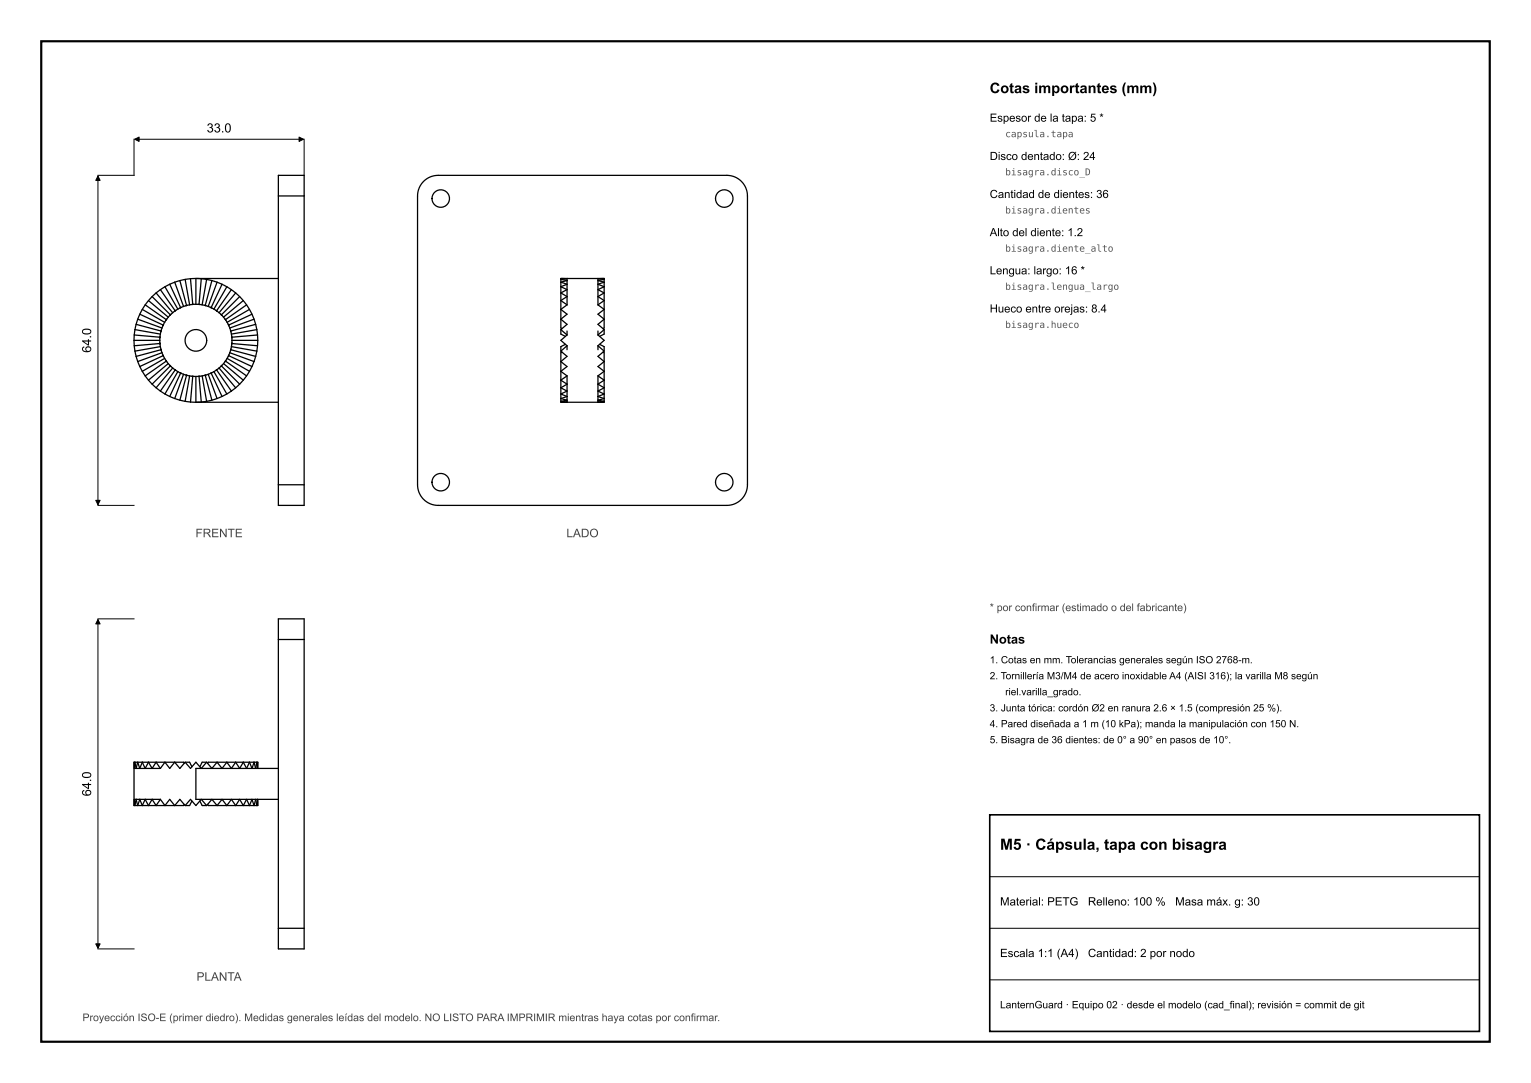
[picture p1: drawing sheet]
<svg xmlns="http://www.w3.org/2000/svg" width="297mm" height="210mm" viewBox="0 0 297 210" stroke-linecap="round" stroke-linejoin="round" font-family="sans-serif">
<path d="M8 8h281v194h-281z" fill="none" stroke="#000" stroke-width=".42"/>
<path d="M192 158h95v42h-95z" fill="none" stroke="#000" stroke-width=".32"/>
<g fill="none" stroke="#000" stroke-width=".25">
<path d="M54 38v-4h5v4M54 38v56M54 38h5M59 38v56M82.2 35.2a4.5 4.5 0 0 1 3.7-1.2h53.7a5 5 0 0 1 4.2 1.2 4.5 4.5 0 0 1 1.2 3.7v53.7a5 5 0 0 1-1.2 4.2 4.5 4.5 0 0 1-3.7 1.2h-53.7a5 5 0 0 1-4.2-1.2 4.5 4.5 0 0 1-1.2-3.7v-53.7a5 5 0 0 1 1.2-4.2zM27.6 60l-.5 .9M27.6 60l4.3 2.5M28.2 59.1l-.6 .9M28.2 59.1l4.1 2.9M28.8 58.3l-.6 .8M28.8 58.3l3.8 3.2M29.5 57.5l-.7 .8"/>
<path d="M29.5 57.5l3.6 3.6M30.3 56.8l-.8 .7M30.3 56.8l3.2 3.8M31.1 56.2l-.8 .6M31.1 56.2l2.9 4.1M32 55.6l-.9 .6M32 55.6l2.5 4.3M32.9 55.1l-.9 .5M32.9 55.1l2.1 4.6M33.9 54.7l-1 .4M33.9 54.7l1.7 4.7M34.5 59.9l-.5 .4"/>
<path d="M34.9 54.4l-1 .3M34.9 54.4l1.3 4.8M35 59.7l-.5 .2M35 59.7h-.1M35.2 59.6l-.2 .1M35.6 59.4l-.6 .3M35.9 54.2l-1 .2M35.9 54.2l.9 4.9M36.2 59.2l-.6 .2M36.2 59.2l-.2 .1M36.3 59.2h-.1M36.8 59.1l-.6 .1"/>
<path d="M37 54l-1.1 .2M37 54l.4 5M37.4 59l-.6 .1M37.4 59h-.2M37.6 59h-.2M38 54h16M38 54h-1M38 54h1M38 54v5M38 59h.6M38 59h-.6M38.4 59h.2"/>
<path d="M38.6 59l.6 .1M38.6 59h.2M39 54l1.1 .2M39 54l-.4 5M39.2 59.1l.6 .1M39.7 59.2h.1M39.8 59.2l.6 .2M39.8 59.2l.2 .1M40.1 54.2l1 .2M40.1 54.2l-.9 4.9M40.4 59.4l.6 .3M40.8 59.6l.2 .1"/>
<path d="M41 59.7l.5 .2M41 59.7h.1M41.1 54.4l1 .3M41.1 54.4l-1.3 4.8M41.5 59.9l.5 .4M42.1 54.7l1 .4M42.1 54.7l-1.7 4.7M43.1 55.1l.9 .5M43.1 55.1l-2.1 4.6M44 55.6l.9 .6M44 55.6l-2.5 4.3M44.9 56.2l.8 .6"/>
<path d="M44.9 56.2l-2.9 4.1M45.7 56.8l.8 .7M45.7 56.8l-3.2 3.8M46.5 57.5l.7 .8M46.5 57.5l-3.6 3.6M47.2 58.3l.6 .8M47.2 58.3l-3.8 3.2M47.8 59.1l.6 .9M47.8 59.1l-4.1 2.9M48.4 60l.5 .9M48.4 60l-4.3 2.5M108.8 54h1.2l-1.2 .2"/>
<path d="M108.8 54.2l1.2 .2M108.8 54.7l1.2 .4M108.8 55.6l1.2 .6M108.8 56.8l1.2 .7M108.8 58.3l1.2 .8M108.8 60l1.2 .9-1.2 1M108.8 60v1.9M108.8 58.3v1.7M108.8 56.8v1.5M108.8 55.6v1.2M108.8 54.7v.9M108.8 54.2v.5"/>
<path d="M108.8 54h1.2M108.8 54v.2M110 54h6M110 54.4l-1.2 .3M110 55.1l-1.2 .5M110 56.2l-1.2 .6M110 57.5l-1.2 .8M110 59.1l-1.2 .9M110 57.5v1.6M110 56.2v1.3M110 55.1v1.1M110 54.4v.7"/>
<path d="M110 54v.4M116 59.1l1.2 .9M116 57.5l1.2 .8M116 56.2l1.2 .6M116 55.1l1.2 .5M116 54.4l1.2 .3M116 54.4v.7M116 55.1v1.1M116 56.2v1.3M116 57.5v1.6M116 54h1.2M116 54v.4"/>
<path d="M117.2 60l-1.2 .9 1.2 1M117.2 58.3l-1.2 .8M117.2 56.8l-1.2 .7M117.2 55.6l-1.2 .6M117.2 54.7l-1.2 .4M117.2 54.2l-1.2 .2M117.2 54h-1.2l1.2 .2M117.2 54.2v.5M117.2 54.7v.9M117.2 55.6v1.2M117.2 56.8v1.5M117.2 58.3v1.7"/>
<path d="M117.2 60v1.9M117.2 54v.2M26 66v1M26 66h5M26 67l.2 1.1M26 65v1M26 65l5 .4M26.2 68.1l.2 1M26.2 63.9l-.2 1.1M26.2 63.9l4.9 .9M26.4 69.1l.3 1M26.4 62.9l-.2 1"/>
<path d="M26.4 62.9l4.8 1.3M26.7 70.1l.4 1M26.7 61.9l-.3 1M26.7 61.9l4.7 1.7M27.1 71.1l.5 .9M27.1 60.9l-.4 1M27.1 60.9l4.6 2.1M27.6 72l.6 .9M28.2 72.9l.6 .8M28.8 73.7l.7 .8M29.5 74.5l.8 .7M30.3 75.2l.8 .6"/>
<path d="M31 66v.6M31 66.4v.2M31 65.4v.6M31 66.6l-5 .4M31 66.6l.1 .6M31 65.4v.2M31 66.6v.2M31 65.2v.2M31.1 64.8l-.1 .6M31.1 67.2l-4.9 .9M31.1 67.2l.1 .6M31.1 75.8l.9 .6"/>
<path d="M31.2 67.7v.1M31.2 64.2l-.1 .6M31.2 67.8l-4.8 1.3M31.2 67.8l.2 .6M31.2 64.2v.1M31.2 67.8l.1 .2M31.3 64l-.1 .2M31.4 63.6l-.2 .6M31.4 68.4l-4.7 1.7M31.4 68.4l.3 .6M31.6 68.8l.1 .2M31.7 63l-.3 .6"/>
<path d="M31.7 69l-4.6 2.1M31.7 69l.2 .5M31.7 63l-.1 .2M31.7 69v.1M31.7 62.9v.1M31.9 62.5l-.2 .5M31.9 69.5l-4.3 2.5M31.9 69.5l.4 .5M32 76.4l.9 .5M32.2 69.9l.1 .1M32.3 62l-.4 .5M32.3 70l-4.1 2.9"/>
<path d="M32.3 70l.3 .5M32.3 62l-.1 .1M32.3 70l.1 .1M32.4 61.9l-.1 .1M32.6 61.5l-.3 .5M32.6 70.5l-3.8 3.2M32.6 70.5l.5 .4M32.9 76.9l1 .4M32.9 70.8l.2 .1M33.1 61.1l-.5 .4M33.1 70.9l-3.6 3.6M33.1 70.9l.4 .5"/>
<path d="M33.1 61.1l-.2 .1M33.1 70.9l.1 .2M33.2 60.9l-.1 .2M33.5 60.6l-.4 .5M33.5 71.4l-3.2 3.8M33.5 71.4l.5 .3M33.9 71.6l.1 .1M33.9 77.3l1 .3M34 60.3l-.5 .3M34 71.7l-2.9 4.1M34 71.7l.5 .4M34 60.3l-.1 .1"/>
<path d="M34 71.7l.1 .1M34.1 60.2l-.1 .1M34.5 72.1l-2.5 4.3M34.5 72.1l.5 .2M34.9 72.3h.1M34.9 77.6l1 .2M35 72.3l-2.1 4.6M35 72.3l.6 .3M35 72.3l.2 .1M35.6 72.6l-1.7 4.7M35.6 72.6l.6 .2M35.9 77.8l1.1 .2"/>
<path d="M36 72.7l.2 .1M36.2 72.8l-1.3 4.8M36.2 72.8l.6 .1M36.2 72.8h.1M36.8 72.9l-.9 4.9M36.8 72.9l.6 .1M37 78h1M37.2 73h.2M37.4 73l-.4 5M37.4 73h.6M37.4 73h.2M38 78h16"/>
<path d="M38 73v5M38.6 73l.4 5M38.6 73h-.6M38.6 73h-.2M38.8 73h-.2M39 78h-1M39.2 72.9l.9 4.9M39.2 72.9l-.6 .1M39.8 72.8l1.3 4.8M39.8 72.8l-.6 .1M39.8 72.8h-.1M40 72.7l-.2 .1"/>
<path d="M40.1 77.8l-1.1 .2M40.4 72.6l1.7 4.7M40.4 72.6l-.6 .2M41 72.3l2.1 4.6M41 72.3l-.6 .3M41 72.3l-.2 .1M41.1 77.6l-1 .2M41.1 72.3h-.1M41.5 72.1l2.5 4.3M41.5 72.1l-.5 .2M41.9 60.2l.1 .1M42 71.7l2.9 4.1"/>
<path d="M42 71.7l-.5 .4M42 60.3l.5 .3M42 71.7l-.1 .1M42 60.3l.1 .1M42.1 77.3l-1 .3M42.1 71.6l-.1 .1M42.5 71.4l3.2 3.8M42.5 71.4l-.5 .3M42.5 60.6l.4 .5M42.8 60.9l.1 .2M42.9 70.9l3.6 3.6M42.9 70.9l-.4 .5"/>
<path d="M42.9 61.1l.5 .4M42.9 70.9l-.1 .2M42.9 61.1l.2 .1M43.1 70.8l-.2 .1M43.1 76.9l-1 .4M43.4 70.5l3.8 3.2M43.4 70.5l-.5 .4M43.4 61.5l.3 .5M43.6 61.9l.1 .1M43.7 70l4.1 2.9M43.7 70l-.3 .5M43.7 62l.4 .5"/>
<path d="M43.7 70l-.1 .1M43.7 62l.1 .1M43.8 69.9l-.1 .1M44 76.4l-.9 .5M44.1 69.5l4.3 2.5M44.1 69.5l-.4 .5M44.1 62.5l.2 .5M44.3 62.9v.1M44.3 69l4.6 2.1M44.3 69l-.2 .5M44.3 63l.3 .6M44.3 69v.1"/>
<path d="M44.3 63l.1 .2M44.4 68.8l-.1 .2M44.6 68.4l4.7 1.7M44.6 68.4l-.3 .6M44.6 63.6l.2 .6M44.7 64l.1 .2M44.8 67.8l4.8 1.3M44.8 67.8l-.2 .6M44.8 64.2l.1 .6M44.8 67.8l-.1 .2M44.8 64.2v.1M44.8 67.7v.1"/>
<path d="M44.9 75.8l-.9 .6M44.9 67.2l4.9 .9M44.9 67.2l-.1 .6M44.9 64.8l.1 .6M45 65.2v.2M45 66.6l5 .4M45 66.6l-.1 .6M45 65.4v.6M45 66.6v.2M45 65.4v.2M45 66.4v.2M45 66h5"/>
<path d="M45 66v.6M45.7 75.2l-.8 .6M46.5 74.5l-.8 .7M47.2 73.7l-.7 .8M47.8 72.9l-.6 .8M48.4 72l-.6 .9M48.9 71.1l-.5 .9M48.9 60.9l.4 1M48.9 60.9l-4.6 2.1M49.3 70.1l-.4 1M49.3 61.9l.3 1M49.3 61.9l-4.7 1.7"/>
<path d="M49.6 69.1l-.3 1M49.6 62.9l.2 1M49.6 62.9l-4.8 1.3M49.8 68.1l-.2 1M49.8 63.9l.2 1.1M49.8 63.9l-4.9 .9M50 67l-.2 1.1M50 65v1M50 65l-5 .4M50 66v1M108.8 61.9l1.2 1-1.2 1M108.8 63.9l1.2 1.1"/>
<path d="M108.8 68.1l1.2 1-1.2 1M108.8 70.1l1.2 1-1.2 .9M108.8 72l1.2 .9M108.8 73.7l1.2 .8M108.8 75.2l1.2 .6M108.8 76.4l1.2 .5M108.8 77.3l1.2 .3M108.8 77.8l1.2 .2h-1.2M108.8 77.3v.5M108.8 76.4v.9M108.8 75.2v1.2M108.8 73.7v1.5"/>
<path d="M108.8 72v1.7M108.8 70.1v1.9M108.8 63.9v.9l.9 .4M108.8 61.9v1.7l.2 .1M108.8 78h1.2M108.8 77.8v.2M109 68.3l-.2 .1v1.7M109.7 66.8l-.9 .4v.9M110 78h6M110 65l-1.2 1 1.2 1M110 67l-1.2 1.1M110 72.9l-1.2 .8"/>
<path d="M110 74.5l-1.2 .7M110 75.8l-1.2 .6M110 76.9l-1.2 .4M110 77.6l-1.2 .2M110 76.9v.7M110 75.8v1.1M110 74.5v1.3M110 72.9v1.6M110 64.2v.8M110 67v.8M110 77.6v.4M116 77.6l1.2 .2"/>
<path d="M116 76.9l1.2 .4M116 75.8l1.2 .6M116 74.5l1.2 .7M116 72.9l1.2 .8M116 67l1.2 1.1M116 65l1.2 1-1.2 1M116 72.9v1.6M116 74.5v1.3M116 75.8v1.1M116 76.9v.7M116 67v.8M116 64.2v.8"/>
<path d="M116 78h1.2M116 77.6v.4M116.3 66.8l.9 .4v.9M117 68.3l.2 .1v1.7M117.2 77.8l-1.2 .2h1.2M117.2 77.3l-1.2 .3M117.2 76.4l-1.2 .5M117.2 75.2l-1.2 .6M117.2 73.7l-1.2 .8M117.2 72l-1.2 .9M117.2 70.1l-1.2 1 1.2 .9M117.2 68.1l-1.2 1 1.2 1"/>
<path d="M117.2 63.9l-1.2 1.1M117.2 61.9l-1.2 1 1.2 1M117.2 61.9v1.7l-.2 .1M117.2 63.9v.9l-.9 .4M117.2 70.1v1.9M117.2 72v1.7M117.2 73.7v1.5M117.2 75.2v1.2M117.2 76.4v.9M117.2 77.3v.5M117.2 77.8v.2M54 94v4h5v-4"/>
<path d="M54 94h5M54 124v-4h5v4M54 124v56M54 124h5M59 124v56M26 147.8v1.2M26 147.8v8.4M26 147.8h.2M26 156.2h.2M26 155v1.2M26 155l.2 1.2M26 149h.4"/>
<path d="M26 155h.4M26.2 147.8l.2 1.2M26.2 147.8l-.2 1.2M26.2 147.8h.5M26.2 156.2h.5M26.4 155l-.2 1.2M26.4 155l.3 1.2M26.4 149h.7M26.4 155h.7M26.7 147.8l.4 1.2M26.7 147.8l-.3 1.2M26.7 147.8h.9"/>
<path d="M26.7 156.2h.9M27.1 155l-.4 1.2M27.1 155l.5 1.2M27.1 149h1.1M27.1 155h1.1M27.6 147.8l.6 1.2M27.6 147.8l-.5 1.2M27.6 147.8h1.2M27.6 156.2h1.2M28.2 155l-.6 1.2M28.2 155l.6 1.2M28.2 149h1.3"/>
<path d="M28.2 155h1.3M28.8 147.8l.7 1.2M28.8 147.8l-.6 1.2M28.8 147.8h1.5M28.8 156.2h1.5M29.5 155l-.7 1.2M29.5 155l.8 1.2M29.5 149h1.6M29.5 155h1.6M30.3 147.8l.8 1.2M30.3 147.8l-.8 1.2M30.3 147.8h1.7"/>
<path d="M30.3 156.2h1.7M31.1 155l-.8 1.2M31.1 155l.9 1.2M32 156.2l.9-1.2 1 1.2M32 147.8l.9 1.2 1-1.2M32 147.8l-.9 1.2M32 147.8h1.9M32 156.2h1.9M33.9 156.2l1-1.2 1 1.2M33.9 147.8l1 1.2 1-1.2M33.9 147.8h1.7l.1 .2M35.7 156l-.1 .2h-1.7"/>
<path d="M35.9 156.2l1.1-1.2 1 1.2 1-1.2 1.1 1.2M35.9 147.8l1.1 1.2 1-1.2 1 1.2 1.1-1.2M35.9 147.8h.9l.4 .9M37.2 155.3l-.4 .9h-.9M38.8 155.3l.4 .9h.9M40.1 147.8l1 1.2 1-1.2M40.1 156.2l1-1.2 1 1.2M40.1 147.8h-.9l-.4 .9M40.3 156l.1 .2h1.7M42.1 147.8l1 1.2 .9-1.2M42.1 156.2l1-1.2 .9 1.2M42.1 147.8h1.9"/>
<path d="M42.1 147.8h-1.7l-.1 .2M42.1 156.2h1.9M44 147.8l.9 1.2 .8-1.2M44 156.2l.9-1.2 .8 1.2M44 147.8h1.7M44 156.2h1.7M45.7 147.8l.8 1.2 .7-1.2M45.7 156.2l.8-1.2 .7 1.2M45.7 147.8h1.5M45.7 156.2h1.5M47.2 147.8l.6 1.2 .6-1.2M47.2 156.2l.6-1.2 .6 1.2"/>
<path d="M47.2 147.8h1.2M47.2 156.2h1.2M48.4 147.8l.5 1.2 .4-1.2M48.4 156.2l.5-1.2 .4 1.2M48.4 147.8h.9M48.4 156.2h.9M49.3 147.8l.3 1.2 .2-1.2M49.3 156.2l.3-1.2 .2 1.2M49.3 147.8h.5M49.3 156.2h.5M49.8 147.8l.2 1.2v-1.2M49.8 156.2l.2-1.2v1.2"/>
<path d="M49.8 147.8h.2M49.8 156.2h.2M50 147.8v1.2M50 155v1.2M54 149h-16v6h16M54 180v4h5v-4M54 180h5"/>
<circle cx="85.5" cy="38.5" r="1.7"/>
<circle cx="140.5" cy="38.5" r="1.7"/>
<circle cx="38" cy="66" r="2.1"/>
<circle cx="85.5" cy="93.5" r="1.7"/>
<circle cx="140.5" cy="93.5" r="1.7"/>
</g>
<path d="M19 34.1v63.8M26 27v7h-7M26.1 27h32.8M59 27v7M19 98h7M19 120h7M19 120.1v63.8M192 170h95M192 180h95M19 184h7M192 190h95" fill="none" stroke="#000" stroke-width=".19"/>
<path d="M19 34.1l.4 .9h-.8zM26.1 27l.9-.4v.8zM58 26.6l.9 .4-.9 .4zM18.6 97h.8l-.4 .9zM19 120.1l.4 .9h-.8zM18.6 183h.8l-.4 .9z" fill="#000" stroke="#000" stroke-width=".19"/>
<text font-size="3" x="194" y="164.8">M5 · Cápsula, tapa con bisagra</text>
<text font-size="2.8" x="192" y="18.1">Cotas importantes (mm)</text>
<g font-size="2.5">
<text x="40.1" y="25.7">33.0</text>
<text x="17.7" y="68.4" transform="rotate(-90 17.7 68.4)">64.0</text>
<text x="192" y="124.8">Notas</text>
<text x="17.7" y="154.4" transform="rotate(-90 17.7 154.4)">64.0</text>
</g>
<g font-size="2.3" fill="#444">
<text x="37.9" y="104.2">FRENTE</text>
<text x="109.9" y="104.2">LADO</text>
<text x="38.1" y="190.2">PLANTA</text>
</g>
<g font-size="2.2">
<text x="192" y="23.6">Espesor de la tapa: 5 *</text>
<text x="192" y="31">Disco dentado: Ø: 24</text>
<text x="192" y="38.4">Cantidad de dientes: 36</text>
<text x="192" y="45.8">Alto del diente: 1.2</text>
<text x="192" y="53.2">Lengua: largo: 16 *</text>
<text x="192" y="60.6">Hueco entre orejas: 8.4</text>
<text x="194" y="175.6">Material: PETG</text>
<text x="211" y="175.6">Relleno: 100 %</text>
<text x="228" y="175.6">Masa máx. g: 30</text>
<text x="194" y="185.6">Escala 1:1 (A4)</text>
<text x="211.1" y="185.6">Cantidad: 2 por nodo</text>
</g>
<g font-size="2" fill="#444">
<text x="192" y="118.5">* por confirmar (estimado o del fabricante)</text>
<text x="16" y="198">Proyección ISO-E (primer diedro). Medidas generales leídas del modelo. NO LISTO PARA IMPRIMIR mientras haya cotas por confirmar.</text>
</g>
<text font-size="2" x="194" y="195.5">LanternGuard · Equipo 02 · desde el modelo (cad_final); revisión = commit de git</text>
<g font-size="1.9">
<text x="192" y="128.6">1. Cotas en mm. Tolerancias generales según ISO 2768-m.</text>
<text x="192" y="131.7">2. Tornillería M3/M4 de acero inoxidable A4 (AISI 316); la varilla M8 según</text>
<text x="192" y="137.9">3. Junta tórica: cordón Ø2 en ranura 2.6 × 1.5 (compresión 25 %).</text>
<text x="195" y="134.8">riel.varilla_grado.</text>
<text x="192" y="141">4. Pared diseñada a 1 m (10 kPa); manda la manipulación con 150 N.</text>
<text x="192" y="144.1">5. Bisagra de 36 dientes: de 0° a 90° en pasos de 10°.</text>
</g>
<g font-size="1.8" fill="#555">
<text x="195" y="26.6">capsula.tapa</text>
<text x="195" y="34">bisagra.disco_D</text>
<text x="195" y="41.4">bisagra.dientes</text>
<text x="195" y="48.8">bisagra.diente_alto</text>
<text x="195" y="56.2">bisagra.lengua_largo</text>
<text x="195" y="63.6">bisagra.hueco</text>
</g>
</svg>
